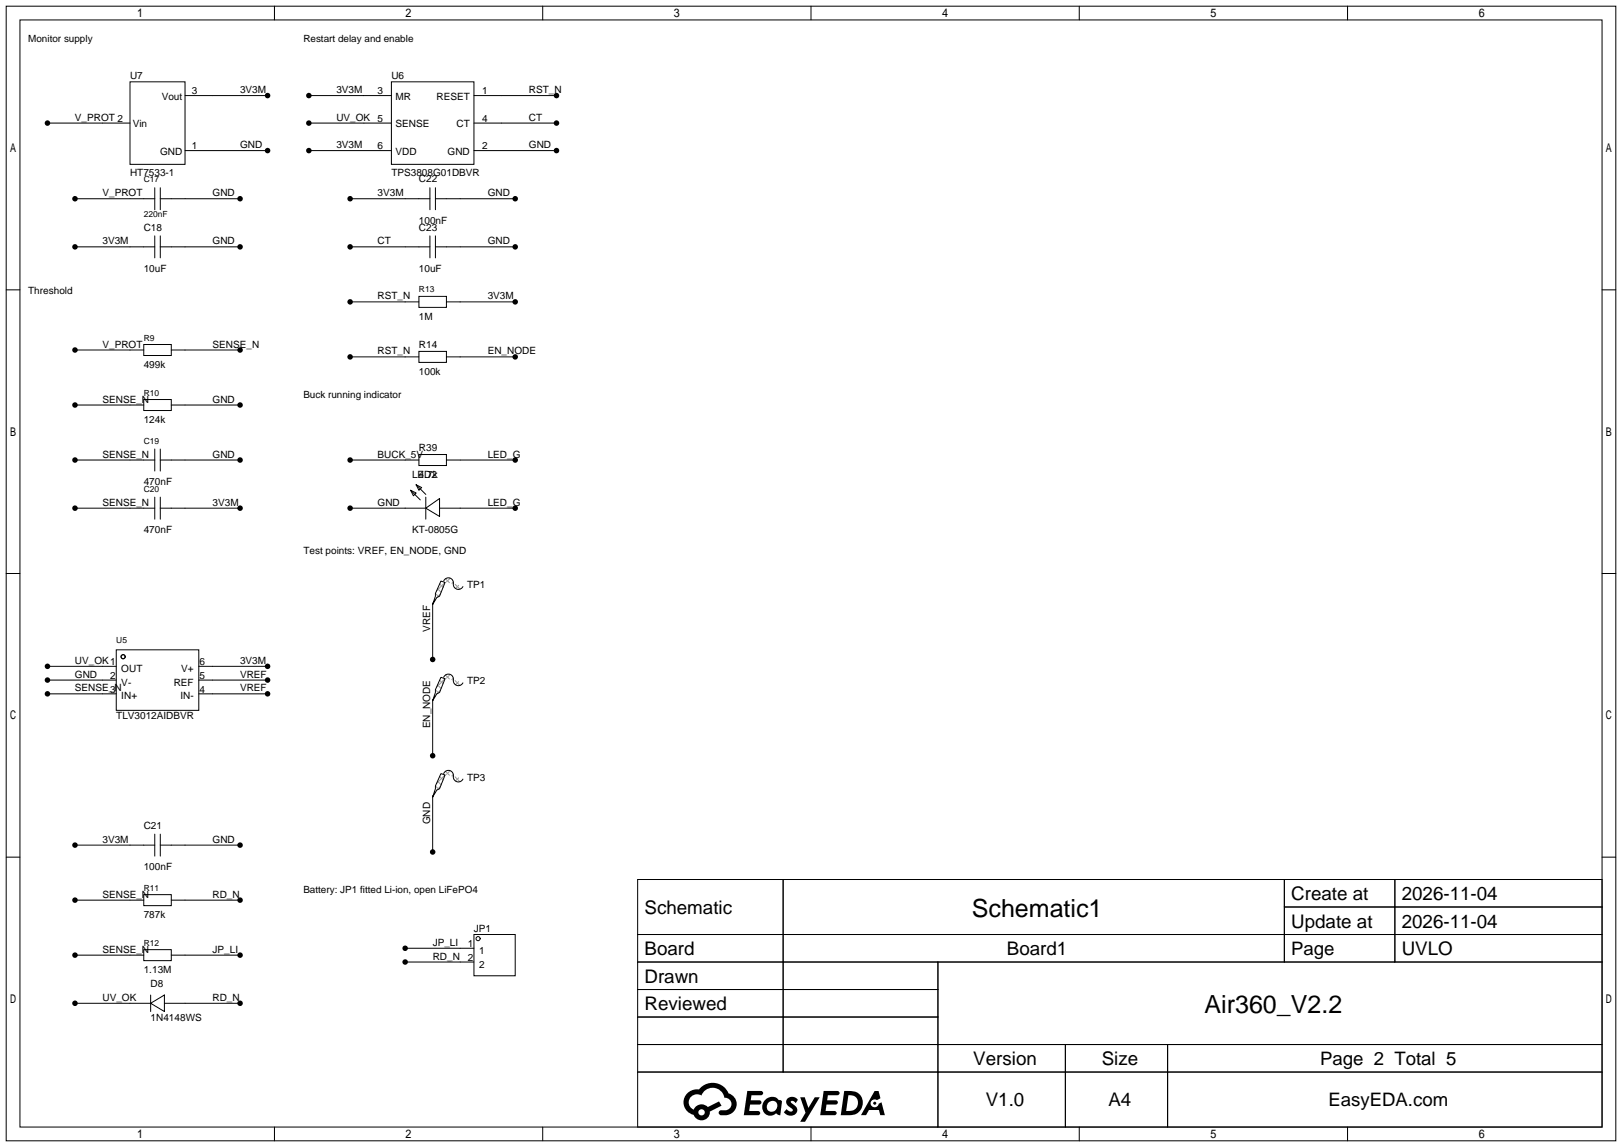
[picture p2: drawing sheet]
<svg xmlns="http://www.w3.org/2000/svg" width="299mm" height="212mm" viewBox="0 0 299 212" stroke-linecap="round" stroke-linejoin="round" font-family="sans-serif">
<g fill="none" stroke="#000" stroke-width=".18">
<path d="M1.1 1.1h297.2v209.6h-297.2zM3.7 3.7h292.1v204.5h-292.1zM24 15.1h10.2v15.3h-10.2zM34.2 17.7h15.2M50.7 1.1v2.6M57 17.7h15.3M72.3 15.1h15.2v15.3h-15.2zM87.5 17.7h15.2M100.2 1.1v2.6M149.7 1.1v2.6M199.3 1.1v2.6M248.8 1.1v2.6"/>
<path d="M8.8 22.7h15.2M13.8 36.7h14.8M28.6 34.7v4M29.6 36.7h14.7M29.6 34.7v4M34.2 27.8h15.2M57 27.8h15.3M57 22.7h15.3M64.6 36.7h14.8M79.4 34.7v4M80.4 36.7h14.7M80.4 34.7v4"/>
<path d="M87.5 27.8h15.2M87.5 22.7h15.2M1.1 53.5h2.6M13.8 45.6h14.8M28.6 43.6v4M29.6 43.6v4M29.6 45.6h14.7M64.6 45.6h14.8M64.6 55.8h12.7M77.3 54.7h5.1v2.1h-5.1zM79.4 43.6v4M80.4 45.6h14.7"/>
<path d="M80.4 43.6v4M82.4 55.8h12.7M295.8 53.5h2.5M13.8 64.6h12.7M13.8 74.8h12.7M26.5 63.6h5.1v2.1h-5.1zM26.5 73.8h5.1v2h-5.1zM31.6 64.6h12.7M31.6 74.8h12.7M64.6 65.9h12.7M77.3 64.9h5.1v2h-5.1zM82.4 65.9h12.7"/>
<path d="M13.8 85h14.8M13.8 93.9h14.8M28.6 82.9v4.1M28.6 91.8v4.1M29.6 82.9v4.1M29.6 91.8v4.1M29.6 85h14.7M29.6 93.9h14.7M64.6 85h12.7M64.6 93.9h14M75.8 90.6l1 .5-.5 .5zM75.8 90.6l1.8 1.7"/>
<path d="M76.8 89.5l1.1 .5-.6 .6zM76.8 89.5l1.8 1.8M77.3 83.9h5.1v2.1h-5.1zM78.6 93.9l2.6-1.8v3.3zM78.6 91.8v4.1M81.2 93.9h13.9M82.4 85h12.7M1.1 105.9h2.6M79.9 111.4v10.4M81.4 107.3l.8 .3-1 2.5-.6 .3-.7 1.2 .5-1.5v-.5zM81.9 107.3a.93 .93 0 0 1 1.1-.5 .93 .93 0 0 1 .7 1 .94 .94 0 0 0 .7 1 .94 .94 0 0 0 1.1-.5M295.8 105.9h2.5"/>
<path d="M8.8 123.1h12.7M8.8 125.6h12.7M8.8 128.1h12.7M21.5 120h15.2v11.2h-15.2zM36.7 123.1h12.7M36.7 125.6h12.7M36.7 128.1h12.7M79.9 129.2v10.4M81.4 125.1l.8 .2-1 2.6-.6 .2-.7 1.3 .5-1.5v-.5zM81.9 125.1a.93 .93 0 0 1 1.1-.6 .93 .93 0 0 1 .7 1.1 .94 .94 0 0 0 .7 1 .94 .94 0 0 0 1.1-.5M1.1 158.3h2.6M13.8 156.1h14.8"/>
<path d="M28.6 154.1v4M29.6 154.1v4M29.6 156.1h14.7M79.9 146.9v10.5M81.4 142.9l.8 .2-1 2.6-.6 .2-.7 1.3 .5-1.5v-.5zM81.9 142.9a.93 .93 0 0 1 1.1-.6 .93 .93 0 0 1 .7 1.1 .94 .94 0 0 0 .7 1 .94 .94 0 0 0 1.1-.5M295.8 158.3h2.5M13.8 166.2h12.7M13.8 176.4h12.7M26.5 165.2h5.1v2.1h-5.1zM26.5 175.4h5.1v2h-5.1zM31.6 166.2h12.7"/>
<path d="M31.6 176.4h12.7M74.8 177.7h12.7M74.8 175.1h12.7M87.5 172.6h7.6v7.6h-7.6zM117.7 162.4h178.1v45.8h-178.1zM117.7 172.6h178.1M117.7 177.7h178.1M144.6 162.4v35.6M173.2 177.7v30.5M237.1 162.4v15.3M237.1 167.5h58.7M257.5 162.4v15.3"/>
<path d="M13.8 185.3h14M27.8 185.3l2.6-1.5v3zM27.8 183.8v3M30.4 185.3h13.9M117.7 182.8h55.5M117.7 192.9h178.1M117.7 187.8h55.5M117.7 198h178.1M196.7 192.9v15.3M215.6 192.9v15.3M50.7 208.2v2.5M100.2 208.2v2.5"/>
<path d="M149.7 208.2v2.5M199.3 208.2v2.5M248.8 208.2v2.5"/>
<circle cx="22.7" cy="121.3" r=".38"/>
<circle cx="88.3" cy="173.4" r=".38"/>
</g>
<g fill="#000">
<path d="M138 201.5h1.6a1.31 1.31 0 0 1 1.2 .2 .4 .4 0 0 1-.3 .6h-1.8l-.1 .9h1.6a.4 .4 0 0 1 .4 .4 .4 .4 0 0 1-.4 .4h-1.7l-.2 1.2h.8a1.23 1.23 0 0 1 1.2 .2 .39 .39 0 0 1-.3 .6h-2.7zM145.5 202.8a1.3 1.3 0 0 1 1.8 .3l-.4 .6a.54 .54 0 0 0-.9-.2l.1 .2a1.58 1.58 0 0 1 1.1 1.6 1.43 1.43 0 0 1-2.5 .1l.5-.6a.64 .64 0 0 0 .5 .5 .64 .64 0 0 0 .7-.3l-.2-.2a1.6 1.6 0 0 1-1-1.6zM147.7 202.7h.9l.7 1.9 1.1-1.9h.9l-2.7 4.5h-.9l1-1.7zM152.1 201.5h1.6a1.32 1.32 0 0 1 1.3 .2 .39 .39 0 0 1-.4 .6h-1.7l-.2 .9h1.7a.4 .4 0 0 1 .3 .4 .4 .4 0 0 1-.4 .4h-1.7l-.2 1.2h.8a1.23 1.23 0 0 1 1.2 .2 .39 .39 0 0 1-.3 .6h-2.7zM161.5 201.5h.7l.4 1.3-.7 .4a.75 .75 0 0 0-1.1 .3 .75 .75 0 0 0 .5 1 .75 .75 0 0 0 .9-.6l.6-.3 .6 2.4h-.9l-.2-1h-1.9l-.5 1h-.9z"/>
<path d="M126.9 201.9a2.37 2.37 0 0 0 1.2 4 1.54 1.54 0 0 0 1.7 1 1.54 1.54 0 0 0 1.3-1.6l2.1-1.1-.5-.8-2 1.1a1.57 1.57 0 0 0-2.6 .4 1.5 1.5 0 0 1-.8-2.1 1.5 1.5 0 0 1 2.2-.5 2.23 2.23 0 0 1 2.3-1.4 2.23 2.23 0 0 1 2 1.8 1.16 1.16 0 0 1 1.2 1.1 1.16 1.16 0 0 1-1 1.3h-.7a.47 .47 0 0 0-.6 .3 .47 .47 0 0 0 .4 .6 2.23 2.23 0 0 0 2.3-.7 2.23 2.23 0 0 0 .4-2.3 2.16 2.16 0 0 0-1.3-1.1 3.2 3.2 0 0 0-5.4-.7l-1.2 .1zM129 205.4a.58 .58 0 0 1 1.1 0 .58 .58 0 0 1-1.1 0z"/>
<path d="M141.3 203.1a1.62 1.62 0 0 0-.4 2.1 1.62 1.62 0 0 0 2 .7l.4-.3 .3 .3 .5 .1 .3-2.5-.2-.3h-.4a1.58 1.58 0 0 0-2.5-.1zM141.9 203.6a.99 .99 0 0 1 1.6 .3 .99 .99 0 0 1-.9 1.4 .94 .94 0 0 1-1-.5 .94 .94 0 0 1 .3-1.2z"/>
<path d="M155.9 201.5l-.7 4.5h1.5a2.27 2.27 0 0 0 2.6-2.3 2.27 2.27 0 0 0-2.7-2.2zM156.6 202.3a1.5 1.5 0 0 1 1.8 1.5 1.5 1.5 0 0 1-1.9 1.4h-.3z"/>
<circle cx="49.4" cy="17.7" r=".51"/>
<circle cx="57" cy="17.7" r=".51"/>
<circle cx="102.7" cy="17.7" r=".51"/>
<circle cx="8.8" cy="22.7" r=".51"/>
<circle cx="13.8" cy="36.7" r=".51"/>
<circle cx="44.3" cy="36.7" r=".51"/>
<circle cx="49.4" cy="27.8" r=".51"/>
<circle cx="57" cy="22.7" r=".51"/>
<circle cx="57" cy="27.8" r=".51"/>
<circle cx="64.6" cy="36.7" r=".51"/>
<circle cx="95.1" cy="36.7" r=".51"/>
<circle cx="102.7" cy="22.7" r=".51"/>
<circle cx="102.7" cy="27.8" r=".51"/>
<circle cx="13.8" cy="45.6" r=".51"/>
<circle cx="44.3" cy="45.6" r=".51"/>
<circle cx="64.6" cy="45.6" r=".51"/>
<circle cx="64.6" cy="55.8" r=".51"/>
<circle cx="95.1" cy="45.6" r=".51"/>
<circle cx="95.1" cy="55.8" r=".51"/>
<circle cx="13.8" cy="64.6" r=".51"/>
<circle cx="13.8" cy="74.8" r=".51"/>
<circle cx="44.3" cy="64.6" r=".51"/>
<circle cx="44.3" cy="74.8" r=".51"/>
<circle cx="64.6" cy="65.9" r=".51"/>
<circle cx="95.1" cy="65.9" r=".51"/>
<circle cx="13.8" cy="93.9" r=".51"/>
<circle cx="13.8" cy="85" r=".51"/>
<circle cx="44.3" cy="93.9" r=".51"/>
<circle cx="44.3" cy="85" r=".51"/>
<circle cx="64.6" cy="93.9" r=".51"/>
<circle cx="64.6" cy="85" r=".51"/>
<circle cx="95.1" cy="93.9" r=".51"/>
<circle cx="95.1" cy="85" r=".51"/>
<circle cx="8.8" cy="123.1" r=".51"/>
<circle cx="8.8" cy="125.6" r=".51"/>
<circle cx="8.8" cy="128.1" r=".51"/>
<circle cx="49.4" cy="125.6" r=".51"/>
<circle cx="49.4" cy="123.1" r=".51"/>
<circle cx="49.4" cy="128.1" r=".51"/>
<circle cx="79.9" cy="139.6" r=".51"/>
<circle cx="79.9" cy="121.8" r=".51"/>
<circle cx="13.8" cy="156.1" r=".51"/>
<circle cx="44.3" cy="156.1" r=".51"/>
<circle cx="79.9" cy="157.4" r=".51"/>
<circle cx="13.8" cy="176.4" r=".51"/>
<circle cx="13.8" cy="166.2" r=".51"/>
<circle cx="44.3" cy="176.4" r=".51"/>
<circle cx="44.3" cy="166.2" r=".51"/>
<circle cx="74.8" cy="175.1" r=".51"/>
<circle cx="74.8" cy="177.7" r=".51"/>
<circle cx="13.8" cy="185.3" r=".51"/>
<circle cx="44.3" cy="185.3" r=".51"/>
<circle cx="161.5" cy="203.8" r=".28"/>
</g>
<g fill="none" stroke="#999" stroke-width=".18">
<path d="M80.2 110.7l.2 .1M80.4 109.6l.6 .6M80.8 108.7l.6 .7M81.2 107.8l.6 .7M81.3 109.7l-.7 .7M82.2 107.6l-1.6 1.5M82.2 106.9l.8 .7M83.1 106.8l-.7 .7M83.7 107.5l-.3 .2M84 107.9l.9 .9M84.7 108.1l-.6 .6M80.2 128.5l.2 .1"/>
<path d="M80.4 127.4l.6 .6M80.8 126.5l.6 .7M81.2 125.6l.6 .7M81.3 127.5l-.7 .6M82.2 125.3l-1.6 1.6M82.2 124.7l.8 .7M83.1 124.6l-.7 .6M83.7 125.3l-.3 .2M84 125.7l.9 .9M84.7 125.9l-.6 .6M80.2 146.2l.2 .2M80.4 145.2l.6 .6"/>
<path d="M80.8 144.3l.6 .6M81.2 143.4l.6 .6M81.3 145.2l-.7 .7M82.2 143.1l-1.6 1.6M82.2 142.4l.8 .8M83.1 142.3l-.7 .7M83.7 143l-.3 .3M84 143.5l.9 .9M84.7 143.7l-.6 .5"/>
</g>
<g font-size="4.6">
<text x="179.4" y="169.4">Schematic1</text>
<text x="222.4" y="187.1">Air360_V2.2</text>
</g>
<g font-size="3.5">
<text x="238.4" y="166.2">Create at</text>
<text x="258.8" y="166.2">2026-11-04</text>
<text x="119" y="168.8">Schematic</text>
<text x="238.4" y="171.3">Update at</text>
<text x="258.8" y="171.3">2026-11-04</text>
<text x="119" y="176.4">Board</text>
<text x="185.9" y="176.4">Board1</text>
<text x="258.8" y="176.4">UVLO</text>
<text x="119" y="181.5">Drawn</text>
<text x="119" y="186.6">Reviewed</text>
<text x="179.7" y="196.7">Version</text>
<text x="203.4" y="196.7">Size</text>
<text x="182" y="204.3">V1.0</text>
<text x="204.7" y="204.3">A4</text>
</g>
<g font-size="3.4">
<text x="238.4" y="176.4">Page</text>
<text x="243.7" y="196.7">Page 2 Total 5</text>
<text x="245.3" y="204.3">EasyEDA.com</text>
</g>
<g font-size="1.8">
<text x="5.2" y="7.8">Monitor supply</text>
<text x="56" y="7.8">Restart delay and enable</text>
<text x="24" y="14.7">U7</text>
<text x="35.4" y="17.4">3</text>
<text x="44.3" y="17.2">3V3M</text>
<text x="62.1" y="17.2">3V3M</text>
<text x="69.7" y="17.4">3</text>
<text x="72.3" y="14.7">U6</text>
<text x="89" y="17.4">1</text>
<text x="97.7" y="17.2">RST_N</text>
<text x="13.8" y="22.3">V_PROT 2</text>
<text x="24.5" y="23.5">Vin</text>
<text x="29.9" y="18.4">Vout</text>
<text x="62.1" y="22.3">UV_OK</text>
<text x="69.7" y="22.5">5</text>
<text x="73" y="18.4">MR</text>
<text x="73" y="23.5">SENSE</text>
<text x="80.6" y="18.4">RESET</text>
<text x="84.3" y="23.5">CT</text>
<text x="89" y="22.5">4</text>
<text x="97.7" y="22.3">CT</text>
<text x="29.5" y="28.6">GND</text>
<text x="35.4" y="27.6">1</text>
<text x="44.3" y="27.4">GND</text>
<text x="62.1" y="27.4">3V3M</text>
<text x="69.7" y="27.6">6</text>
<text x="73" y="28.6">VDD</text>
<text x="82.6" y="28.6">GND</text>
<text x="89" y="27.6">2</text>
<text x="97.7" y="27.4">GND</text>
<text x="24" y="32.4">HT7533-1</text>
<text x="72.3" y="32.4">TPS3808G01DBVR</text>
<text x="77.3" y="33.7">C22</text>
<text x="18.9" y="36.2">V_PROT</text>
<text x="39.2" y="36.2">GND</text>
<text x="69.7" y="36.2">3V3M</text>
<text x="77.3" y="41.3">100nF</text>
<text x="90" y="36.2">GND</text>
<text x="18.9" y="45.1">3V3M</text>
<text x="26.5" y="42.6">C18</text>
<text x="39.2" y="45.1">GND</text>
<text x="69.7" y="45.1">CT</text>
<text x="77.3" y="42.6">C23</text>
<text x="90" y="45.1">GND</text>
<text x="26.5" y="50.2">10uF</text>
<text x="77.3" y="50.2">10uF</text>
<text x="5.2" y="54.3">Threshold</text>
<text x="69.7" y="55.3">RST_N</text>
<text x="77.3" y="59.1">1M</text>
<text x="90" y="55.3">3V3M</text>
<text x="18.9" y="64.2">V_PROT</text>
<text x="39.2" y="64.2">SENSE_N</text>
<text x="69.7" y="65.5">RST_N</text>
<text x="77.3" y="64.2">R14</text>
<text x="90" y="65.5">EN_NODE</text>
<text x="26.5" y="68">499k</text>
<text x="77.3" y="69.3">100k</text>
<text x="18.9" y="74.3">SENSE_N</text>
<text x="39.2" y="74.3">GND</text>
<text x="56" y="73.6">Buck running indicator</text>
<text x="26.5" y="78.2">124k</text>
<text x="77.3" y="83.2">R39</text>
<text x="18.9" y="84.5">SENSE_N</text>
<text x="26.5" y="89.6">470nF</text>
<text x="39.2" y="84.5">GND</text>
<text x="69.7" y="84.5">BUCK_5V</text>
<text x="76.1" y="88.3">LED2</text>
<text x="77.3" y="88.3">4.7k</text>
<text x="90" y="84.5">LED_G</text>
<text x="18.9" y="93.4">SENSE_N</text>
<text x="39.2" y="93.4">3V3M</text>
<text x="69.7" y="93.4">GND</text>
<text x="90" y="93.4">LED_G</text>
<text x="26.5" y="98.5">470nF</text>
<text x="76.1" y="98.5">KT-0805G</text>
<text x="56" y="102.3">Test points: VREF, EN_NODE, GND</text>
<text x="86.2" y="108.6">TP1</text>
<text x="79.4" y="116.7" transform="rotate(-90 79.4 116.7)">VREF</text>
<text x="13.8" y="122.6">UV_OK1</text>
<text x="13.8" y="125.1">GND</text>
<text x="20.3" y="125.4">2</text>
<text x="22.4" y="124.1">OUT</text>
<text x="33.5" y="124.1">V+</text>
<text x="36.8" y="125.4">5</text>
<text x="36.8" y="122.8">6</text>
<text x="44.3" y="125.1">VREF</text>
<text x="44.3" y="122.6">3V3M</text>
<text x="13.8" y="127.7">SENSE_N</text>
<text x="20.3" y="127.9">3</text>
<text x="22.4" y="126.6">V-</text>
<text x="22.4" y="129.2">IN+</text>
<text x="32.1" y="126.6">REF</text>
<text x="33.3" y="129.2">IN-</text>
<text x="36.8" y="127.9">4</text>
<text x="44.3" y="127.7">VREF</text>
<text x="86.2" y="126.4">TP2</text>
<text x="21.5" y="132.8">TLV3012AIDBVR</text>
<text x="79.4" y="134.5" transform="rotate(-90 79.4 134.5)">EN_NODE</text>
<text x="86.2" y="144.2">TP3</text>
<text x="18.9" y="155.6">3V3M</text>
<text x="26.5" y="153.1">C21</text>
<text x="39.2" y="155.6">GND</text>
<text x="79.4" y="152.3" transform="rotate(-90 79.4 152.3)">GND</text>
<text x="26.5" y="160.7">100nF</text>
<text x="18.9" y="165.8">SENSE_N</text>
<text x="39.2" y="165.8">RD_N</text>
<text x="56" y="165">Battery: JP1 fitted Li-ion, open LiFePO4</text>
<text x="26.5" y="169.6">787k</text>
<text x="87.5" y="172.1">JP1</text>
<text x="18.9" y="175.9">SENSE_N</text>
<text x="26.5" y="179.8">1.13M</text>
<text x="39.2" y="175.9">JP_LI</text>
<text x="79.9" y="174.7">JP_LI</text>
<text x="79.9" y="177.2">RD_N</text>
<text x="86.3" y="174.9">1</text>
<text x="86.3" y="177.4">2</text>
<text x="88.4" y="176.2">1</text>
<text x="88.4" y="178.7">2</text>
<text x="18.9" y="184.8">UV_OK</text>
<text x="27.8" y="182.3">D8</text>
<text x="39.2" y="184.8">RD_N</text>
<text x="27.8" y="188.6">1N4148WS</text>
</g>
<g font-size="1.6">
<text x="26.5" y="33.7">C17</text>
<text x="26.5" y="40.1">220nF</text>
<text x="77.3" y="54">R13</text>
<text x="26.5" y="62.9">R9</text>
<text x="26.5" y="73.1">R10</text>
<text x="26.5" y="82">C19</text>
<text x="26.5" y="90.9">C20</text>
<text x="21.5" y="118.8">U5</text>
<text x="26.5" y="164.5">R11</text>
<text x="26.5" y="174.7">R12</text>
</g>
</svg>
